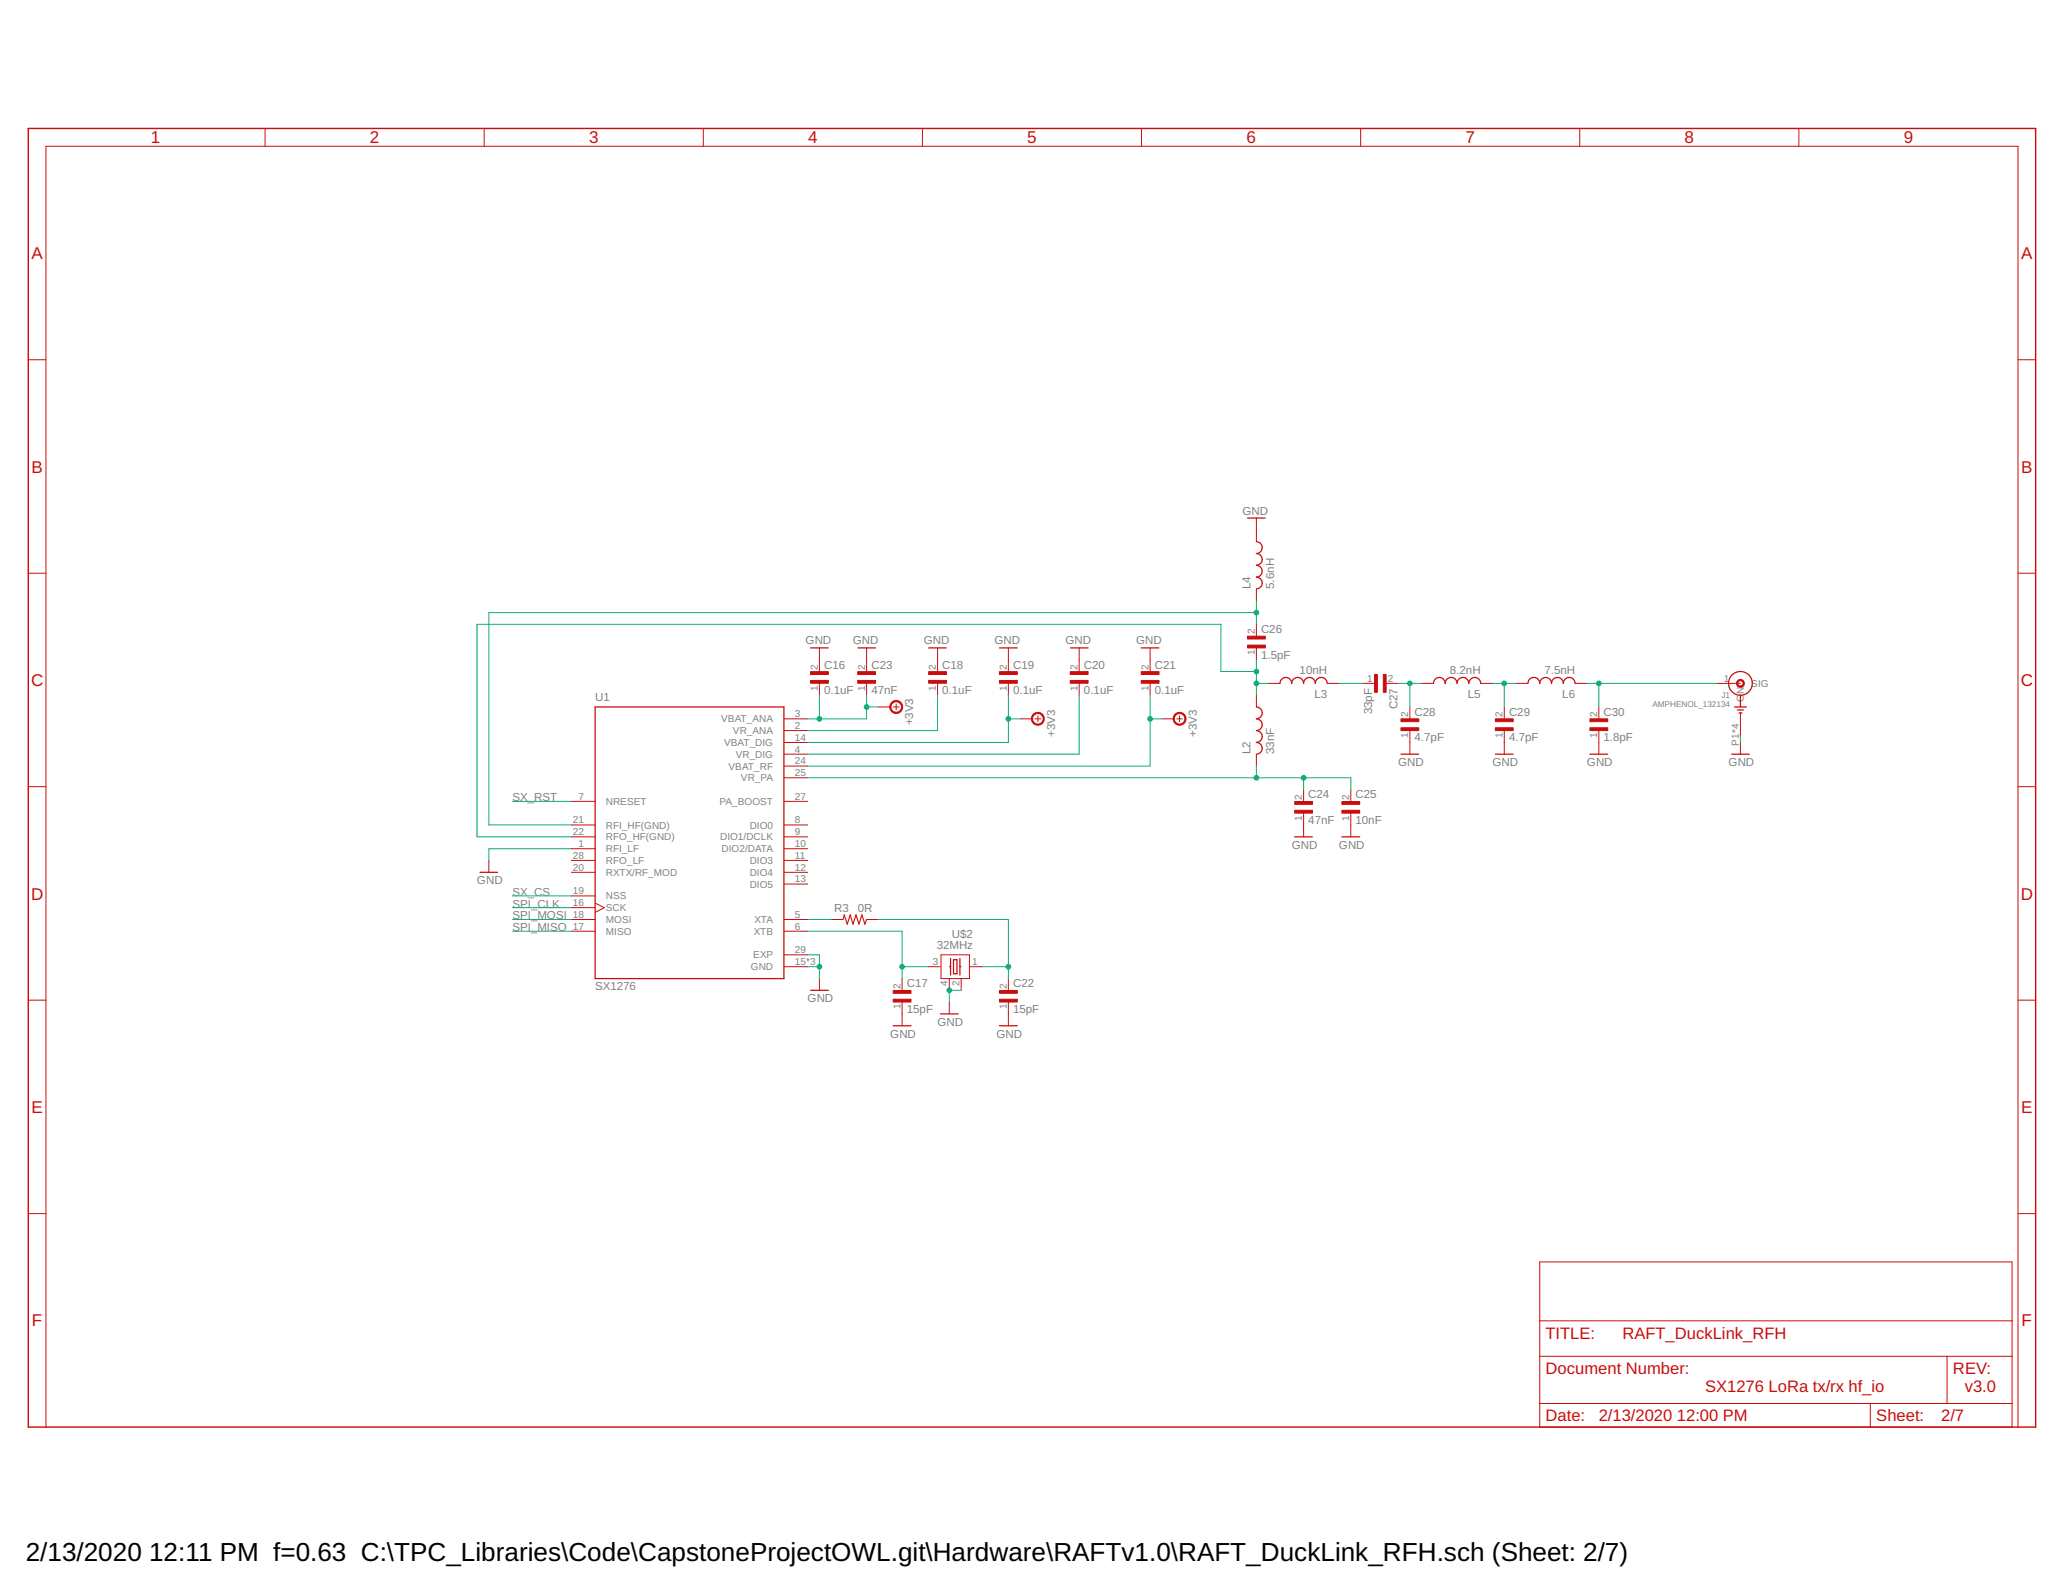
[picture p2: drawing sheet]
<svg xmlns="http://www.w3.org/2000/svg" width="279mm" height="216mm" viewBox="0 0 279 216" stroke-linecap="round" stroke-linejoin="round" font-family="sans-serif">
<g fill="none" stroke="#c90d0c" stroke-width=".17">
<path d="M169 70.2h2.3M170.2 73.4a.8 .8 0 0 1 .7 .8 .8 .8 0 0 1-.7 .8 .79 .79 0 0 1 .7 .8 .79 .79 0 0 1-.7 .8 .8 .8 0 0 1 .7 .8 .8 .8 0 0 1-.7 .8 .8 .8 0 0 1 .7 .8 .8 .8 0 0 1-.7 .8M80.6 95.8h25.6v36.7h-25.6zM109.8 87.8h2.4M116.2 87.8h2.4M125.8 87.8h2.4M135.4 87.8h2.4M145 87.8h2.4M154.6 87.8h2.4M170.2 95.8a.8 .8 0 0 1 .7 .8 .8 .8 0 0 1-.7 .8 .79 .79 0 0 1 .7 .8 .79 .79 0 0 1-.7 .8 .8 .8 0 0 1 .7 .8 .8 .8 0 0 1-.7 .8 .79 .79 0 0 1 .7 .8 .79 .79 0 0 1-.7 .8M173.4 92.6a.79 .79 0 0 1 .7-.8 .79 .79 0 0 1 .8 .8 .8 .8 0 0 1 .8-.8 .8 .8 0 0 1 .9 .8 .79 .79 0 0 1 .7-.8 .79 .79 0 0 1 .8 .8 .8 .8 0 0 1 .8-.8 .8 .8 0 0 1 .8 .8M194.1 92.6a.79 .79 0 0 1 .8-.8 .79 .79 0 0 1 .8 .8 .8 .8 0 0 1 .8-.8 .8 .8 0 0 1 .8 .8 .79 .79 0 0 1 .8-.8 .79 .79 0 0 1 .8 .8 .8 .8 0 0 1 .8-.8 .8 .8 0 0 1 .8 .8"/>
<path d="M206.9 92.6a.8 .8 0 0 1 .8-.8 .8 .8 0 0 1 .8 .8 .79 .79 0 0 1 .8-.8 .79 .79 0 0 1 .8 .8 .8 .8 0 0 1 .8-.8 .8 .8 0 0 1 .8 .8 .79 .79 0 0 1 .8-.8 .79 .79 0 0 1 .8 .8M234.9 95.8h1.6M235.3 96.2h.8M235.5 96.6h.4M235.7 94.1v1.7M65 118.2h2.4M175.3 113.3h2.4M181.7 113.3h2.4M189.7 102.2h2.4M202.5 102.2h2.4M215.3 102.2h2.4M234.5 102.2h2.4"/>
<path d="M109.8 134.1h2.4M121 138.9h2.4M127.4 137.3h2.4M128.7 129.8v2.3M129.1 130h.5v1.9h-.5zM130 129.8v2.3M135.4 138.9h2.4"/>
<circle cx="235.7" cy="92.6" r="1.61"/>
</g>
<g fill="none" stroke="#c90d0c" stroke-width=".14">
<path d="M35.9 17.4v2.4M65.6 17.4v2.4M95.2 17.4v2.4M124.9 17.4v2.4M154.6 17.4v2.4M184.3 17.4v2.4M214 17.4v2.4M243.6 17.4v2.4M3.8 48.7h2.4M273.3 48.7h2.4M3.8 77.6h2.4M170.2 70.2v3.2"/>
<path d="M170.2 79.8v1.6M273.3 77.6h2.4M106.2 97.4h3.2M106.2 99h3.2M111 87.8v3.2M111 92.6v1.5M117.4 87.8v3.2M117.4 92.6v1.5M119 95.8h1.6M121 95.8h.8M121.4 95.4v.8M127 87.8v3.2"/>
<path d="M127 92.6v1.5M136.6 87.8v3.2M136.6 92.6v1.5M138.2 97.4h1.6M140.2 97.4h.8M140.6 97v.7M146.2 87.8v3.2M146.2 92.6v1.5M155.8 87.8v3.2M155.8 92.6v1.5M157.4 97.4h1.6M159.4 97.4h.7"/>
<path d="M159.7 97v.7M170.2 84.6v1.6M170.2 87.8v1.6M170.2 94.1v1.7M171.7 92.6h1.7M179.7 92.6h1.6M184.6 92.6h1.5M187.7 92.6h1.6M190.9 95.8v1.6M190.9 99v3.2M192.5 92.6h1.6M200.5 92.6h1.6"/>
<path d="M203.7 95.8v1.6M203.7 99v3.2M205.3 92.6h1.6M213.3 92.6h1.6M216.5 95.8v1.6M216.5 99v3.2M232.5 92.6h3.2M235.7 96.6v3.2M3.8 106.6h2.4M66.2 116.5v1.7M77.4 115h3.2M77.4 111.7h3.2"/>
<path d="M77.4 108.5h3.2M77.4 113.3h3.2M77.4 116.5h3.2M77.4 118.2h3.2M106.2 115h3.2M106.2 102.2h3.2M106.2 111.7h3.2M106.2 108.5h3.2M106.2 113.3h3.2M106.2 116.5h3.2M106.2 118.2h3.2M106.2 119.7h3.2"/>
<path d="M106.2 100.6h3.2M106.2 103.8h3.2M106.2 105.3h3.2M170.2 102.2v1.6M176.6 107v1.5M176.6 110.2v3.1M182.9 107v1.5M182.9 110.2v3.1M235.7 100.6v1.6M273.3 106.6h2.4M3.8 135.5h2.4M77.4 124.5h3.2"/>
<path d="M77.4 126.1h3.2M77.4 121.3h3.2M77.4 122.9h3.2M80.6 122.3l1.3 .6-1.3 .7M106.2 129.3h3.2M106.2 124.5h3.2M106.2 126.1h3.2M106.2 130.9h3.2M111 132.5v1.6M112.6 124.5h1.6M117.4 124.5h1.6M122.2 132.5v1.6"/>
<path d="M122.2 135.7v3.2M125.7 130.9h1.6M127.4 129.3h3.9v3.2h-3.9zM128.6 130.9h.1M128.6 132.5v1.6M128.6 135.7v1.6M130 130.9h.2M130.2 132.5v1.6M131.4 130.9h1.6M136.6 132.5v1.6M136.6 135.7v3.2M273.3 135.5h2.4"/>
<path d="M3.8 164.4h2.4M208.5 170.9h64v22.4h-64zM208.5 178.9h64M273.3 164.4h2.4M6.2 193.3v-173.5h267.1v173.5M208.5 183.7h64M208.5 190.1h64M253.3 190.1v3.2M263.7 183.7v6.4"/>
</g>
<g fill="#c90d0c" stroke="#c90d0c" stroke-width=".14">
<path d="M109.8 92.2h2.4v.3h-2.4z"/>
<path d="M109.8 91h2.4v.4h-2.4z"/>
<path d="M125.8 92.2h2.4v.3h-2.4z"/>
<path d="M125.8 91h2.4v.4h-2.4z"/>
<path d="M135.4 92.2h2.4v.3h-2.4z"/>
<path d="M135.4 91h2.4v.4h-2.4z"/>
<path d="M144.9 92.2h2.5v.3h-2.5z"/>
<path d="M144.9 91h2.5v.4h-2.5z"/>
<path d="M154.6 92.2h2.4v.3h-2.4z"/>
<path d="M154.6 91h2.4v.4h-2.4z"/>
<path d="M121 135.3h2.4v.4h-2.4z"/>
<path d="M121 134.2h2.4v.3h-2.4z"/>
<path d="M135.4 135.3h2.4v.4h-2.4z"/>
<path d="M135.4 134.2h2.4v.3h-2.4z"/>
<path d="M116.2 92.2h2.4v.3h-2.4z"/>
<path d="M116.2 91h2.4v.4h-2.4z"/>
<path d="M175.3 109.7h2.5v.4h-2.5z"/>
<path d="M175.3 108.6h2.5v.3h-2.5z"/>
<path d="M181.7 109.7h2.4v.4h-2.4z"/>
<path d="M181.7 108.6h2.4v.3h-2.4z"/>
<path d="M169 87.4h2.4v.4h-2.4z"/>
<path d="M169 86.2h2.4v.4h-2.4z"/>
<path d="M186.2 91.4h.3v2.4h-.3z"/>
<path d="M187.3 91.4h.4v2.4h-.4z"/>
<path d="M189.7 98.6h2.5v.4h-2.5z"/>
<path d="M189.7 97.4h2.5v.3h-2.5z"/>
<path d="M202.5 98.6h2.4v.4h-2.4z"/>
<path d="M202.5 97.4h2.4v.3h-2.4z"/>
<path d="M215.3 98.6h2.4v.4h-2.4z"/>
<path d="M215.3 97.4h2.4v.3h-2.4z"/>
</g>
<g fill="#c90d0c" stroke="#c90d0c" stroke-width=".14">
<path d="M120.9 95a.88 .88 0 0 1 1.3 .4 .88 .88 0 0 1-.6 1.2 .88 .88 0 0 1-1.1-.8h.1a.73 .73 0 0 1 1.1-.7 .73 .73 0 0 1 .2 1.2 .73 .73 0 0 1-1.2-.3l-.1-.2h-.1v-.3z" fill-rule="evenodd"/>
<path d="M140 96.6a.88 .88 0 0 1 1.4 .4 .88 .88 0 0 1-.7 1.2 .88 .88 0 0 1-1-.8h.1a.72 .72 0 0 1 1.1-.6 .72 .72 0 0 1 .1 1.2 .72 .72 0 0 1-1.1-.4l-.1-.2h-.1v-.3z" fill-rule="evenodd"/>
<path d="M159 96.8a.88 .88 0 0 1 1.5 0 .88 .88 0 0 1-.5 1.4 .88 .88 0 0 1-1.1-.8h.1a.72 .72 0 0 1 1-.7 .72 .72 0 0 1 .3 1.2 .72 .72 0 0 1-1.2-.3l-.1-.2h-.1z" fill-rule="evenodd"/>
<path d="M235.4 92.2a.54 .54 0 0 1 .8 .1 .54 .54 0 0 1-.3 .8 .54 .54 0 0 1-.7-.5h.2a.37 .37 0 0 1 .5-.3 .37 .37 0 0 1 .1 .6 .37 .37 0 0 1-.6-.2v-.1h-.2z" fill-rule="evenodd"/>
</g>
<path d="M3.8 17.4h271.9v175.9h-271.9z" fill="none" stroke="#c90d0c" stroke-width=".19"/>
<path d="M114.2 124.5l.1-.6 .4 1.3 .4-1.3 .4 1.3 .4-1.3 .4 1.3 .4-1.3 .4 1.3 .3-.7" fill="none" stroke="#c90d0c" stroke-width=".15"/>
<g fill="none" stroke="#0dab76" stroke-width=".14">
<path d="M111 94.1v3.3M117.4 94.1v3.3h-8M117.4 95.8h1.6M127 94.1v4.9h-17.6M136.6 97.4h1.6M136.6 94.1v6.5h-27.2M146.2 94.1v8.1h-36.8M155.8 97.4h1.6M155.8 94.1v9.7h-46.4M170.2 83h-104v28.7h11.2M170.2 81.4v3.2M170.2 89.4v4.7"/>
<path d="M170.2 91h-4.8v-6.4h-100.8v28.7h12.8M170.2 92.6h1.5M181.3 92.6h3.3M189.3 92.6h3.2M190.9 92.6v3.2M202.1 92.6h3.2M203.7 92.6v3.2M214.9 92.6h17.6M216.5 92.6v3.2M235.7 99.8v.8M69.4 108.5h8M77.4 115h-11.2v1.5"/>
<path d="M109.4 105.3h73.5v1.7M170.2 103.8v1.5M176.6 105.3v1.7M69.4 124.5h8M69.4 126.1h8M69.4 121.3h8M69.4 122.9h8M109.4 130.9h1.6M109.4 129.3h1.6v3.2M109.4 124.5h3.2M109.4 126.1h12.8v6.4M119 124.5h17.6v8"/>
<path d="M122.2 130.9h3.5M130.2 134.1h-1.6v1.6M133 130.9h3.6"/>
</g>
<g fill="#0dab76" stroke="#0dab76" stroke-width=".14">
<circle cx="128.6" cy="134.1" r=".32"/>
<circle cx="111" cy="130.9" r=".32"/>
<circle cx="117.4" cy="95.8" r=".32"/>
<circle cx="111" cy="97.4" r=".32"/>
<circle cx="136.6" cy="97.4" r=".32"/>
<circle cx="155.8" cy="97.4" r=".32"/>
<circle cx="136.6" cy="130.9" r=".32"/>
<circle cx="122.2" cy="130.9" r=".32"/>
<circle cx="176.6" cy="105.3" r=".32"/>
<circle cx="170.2" cy="105.3" r=".32"/>
<circle cx="170.2" cy="92.6" r=".32"/>
<circle cx="170.2" cy="91" r=".32"/>
<circle cx="170.2" cy="83" r=".32"/>
<circle cx="190.9" cy="92.6" r=".32"/>
<circle cx="203.7" cy="92.6" r=".32"/>
<circle cx="216.5" cy="92.6" r=".32"/>
</g>
<g font-size="3.5">
<text x="3.5" y="211.4">2/13/2020</text>
<text x="20.2" y="211.4">12:11 PM f=0.63 C:\TPC_Libraries\Code\CapstoneProjectOWL.git\Hardware\RAFTv1.0\RAFT_DuckLink_RFH.sch (Sheet: 2/7)</text>
</g>
<g font-size="2.3" fill="#c90d0c">
<text x="20.4" y="19.4">1</text>
<text x="50.1" y="19.4">2</text>
<text x="79.8" y="19.4">3</text>
<text x="109.5" y="19.4">4</text>
<text x="139.1" y="19.4">5</text>
<text x="168.8" y="19.4">6</text>
<text x="198.5" y="19.4">7</text>
<text x="228.2" y="19.4">8</text>
<text x="257.8" y="19.4">9</text>
<text x="4.3" y="35.1">A</text>
<text x="273.7" y="35.1">A</text>
<text x="4.3" y="64">B</text>
<text x="273.7" y="64">B</text>
<text x="4.2" y="92.9">C</text>
<text x="273.7" y="92.9">C</text>
<text x="4.2" y="121.8">D</text>
<text x="273.7" y="121.8">D</text>
<text x="4.3" y="150.8">E</text>
<text x="273.7" y="150.8">E</text>
<text x="4.3" y="179.7">F</text>
<text x="273.8" y="179.7">F</text>
</g>
<g font-size="2.2" fill="#c90d0c">
<text x="209.3" y="181.3">TITLE:</text>
<text x="219.7" y="181.3">RAFT_DuckLink_RFH</text>
<text x="209.3" y="186.1">Document Number:</text>
<text x="230.9" y="188.5">SX1276 LoRa tx/rx hf_io</text>
<text x="264.5" y="186.1">REV:</text>
<text x="266.1" y="188.5">v3.0</text>
<text x="209.3" y="192.5">Date:</text>
<text x="216.5" y="192.5">2/13/2020</text>
<text x="227.1" y="192.5">12:00 PM</text>
<text x="254.1" y="192.5">Sheet:</text>
<text x="262.9" y="192.5">2/7</text>
</g>
<g font-size="1.6" fill="#808080">
<text x="168.3" y="69.7">GND</text>
<text x="169.3" y="79.8" transform="rotate(-90 169.3 79.8)">L4</text>
<text x="172.5" y="79.8" transform="rotate(-90 172.5 79.8)">5.6nH</text>
<text x="109.1" y="87.3">GND</text>
<text x="115.5" y="87.3">GND</text>
<text x="125.1" y="87.3">GND</text>
<text x="134.7" y="87.3">GND</text>
<text x="144.3" y="87.3">GND</text>
<text x="153.9" y="87.3">GND</text>
<text x="170.8" y="89.2">1.5pF</text>
<text x="170.8" y="85.8">C26</text>
<text x="80.6" y="95">U1</text>
<text x="111.6" y="94">0.1uF</text>
<text x="111.6" y="90.6">C16</text>
<text x="118" y="94">47nF</text>
<text x="118" y="90.6">C23</text>
<text x="127.6" y="94">0.1uF</text>
<text x="127.6" y="90.6">C18</text>
<text x="137.2" y="94">0.1uF</text>
<text x="137.2" y="90.6">C19</text>
<text x="146.8" y="94">0.1uF</text>
<text x="146.8" y="90.6">C20</text>
<text x="156.4" y="94">0.1uF</text>
<text x="156.4" y="90.6">C21</text>
<text x="176" y="91.3">10nH</text>
<text x="178" y="94.5">L3</text>
<text x="196.4" y="91.3">8.2nH</text>
<text x="198.8" y="94.5">L5</text>
<text x="209.2" y="91.3">7.5nH</text>
<text x="211.6" y="94.5">L6</text>
<text x="123.7" y="98.2" transform="rotate(-90 123.7 98.2)">+3V3</text>
<text x="142.9" y="99.8" transform="rotate(-90 142.9 99.8)">+3V3</text>
<text x="162.1" y="99.8" transform="rotate(-90 162.1 99.8)">+3V3</text>
<text x="185.8" y="96.8" transform="rotate(-90 185.8 96.8)">33pF</text>
<text x="189.3" y="96.1" transform="rotate(-90 189.3 96.1)">C27</text>
<text x="191.6" y="100.4">4.7pF</text>
<text x="191.6" y="97">C28</text>
<text x="204.4" y="100.4">4.7pF</text>
<text x="204.4" y="97">C29</text>
<text x="217.2" y="100.4">1.8pF</text>
<text x="217.2" y="97">C30</text>
<text x="169.3" y="102.2" transform="rotate(-90 169.3 102.2)">L2</text>
<text x="172.5" y="102.2" transform="rotate(-90 172.5 102.2)">33nF</text>
<text x="189.3" y="103.8">GND</text>
<text x="202.1" y="103.8">GND</text>
<text x="214.9" y="103.8">GND</text>
<text x="234.1" y="103.8">GND</text>
<text x="69.4" y="108.6">SX_RST</text>
<text x="177.2" y="111.6">47nF</text>
<text x="177.2" y="108.2">C24</text>
<text x="183.6" y="111.6">10nF</text>
<text x="183.6" y="108.2">C25</text>
<text x="64.6" y="119.7">GND</text>
<text x="174.9" y="114.9">GND</text>
<text x="181.3" y="114.9">GND</text>
<text x="69.4" y="121.3">SX_CS</text>
<text x="69.4" y="122.9">SPI_CLK</text>
<text x="69.4" y="124.5">SPI_MOSI</text>
<text x="113" y="123.6">R3</text>
<text x="116.2" y="123.6">0R</text>
<text x="69.4" y="126.1">SPI_MISO</text>
<text x="126.9" y="128.5">32MHz</text>
<text x="128.9" y="127.1">U$2</text>
<text x="80.6" y="134.1">SX1276</text>
<text x="109.4" y="135.7">GND</text>
<text x="122.8" y="137.2">15pF</text>
<text x="122.8" y="133.7">C17</text>
<text x="137.2" y="137.2">15pF</text>
<text x="137.2" y="133.7">C22</text>
<text x="120.6" y="140.5">GND</text>
<text x="127" y="138.9">GND</text>
<text x="135" y="140.5">GND</text>
</g>
<g font-size="1.4" fill="#808080">
<text x="169.9" y="88.7" transform="rotate(-90 169.9 88.7)">1</text>
<text x="169.9" y="85.9" transform="rotate(-90 169.9 85.9)">2</text>
<text x="110.8" y="93.5" transform="rotate(-90 110.8 93.5)">1</text>
<text x="110.8" y="90.7" transform="rotate(-90 110.8 90.7)">2</text>
<text x="117.2" y="93.5" transform="rotate(-90 117.2 93.5)">1</text>
<text x="117.2" y="90.7" transform="rotate(-90 117.2 90.7)">2</text>
<text x="126.7" y="93.5" transform="rotate(-90 126.7 93.5)">1</text>
<text x="126.7" y="90.7" transform="rotate(-90 126.7 90.7)">2</text>
<text x="136.3" y="93.5" transform="rotate(-90 136.3 93.5)">1</text>
<text x="136.3" y="90.7" transform="rotate(-90 136.3 90.7)">2</text>
<text x="145.9" y="93.5" transform="rotate(-90 145.9 93.5)">1</text>
<text x="145.9" y="90.7" transform="rotate(-90 145.9 90.7)">2</text>
<text x="155.5" y="93.5" transform="rotate(-90 155.5 93.5)">1</text>
<text x="155.5" y="90.7" transform="rotate(-90 155.5 90.7)">2</text>
<text x="185.2" y="92.3">1</text>
<text x="188" y="92.3">2</text>
<text x="233.5" y="92.3">1</text>
<text x="236.2" y="95.1" transform="rotate(-90 236.2 95.1)">GND</text>
<text x="237.2" y="93">SIG</text>
<text x="97.7" y="97.8">VBAT_ANA</text>
<text x="98.1" y="101">VBAT_DIG</text>
<text x="99.3" y="99.4">VR_ANA</text>
<text x="107.7" y="97.1">3</text>
<text x="107.7" y="98.7">2</text>
<text x="107.7" y="101.9">4</text>
<text x="107.7" y="100.3">14</text>
<text x="190.7" y="99.9" transform="rotate(-90 190.7 99.9)">1</text>
<text x="190.7" y="97.1" transform="rotate(-90 190.7 97.1)">2</text>
<text x="203.5" y="99.9" transform="rotate(-90 203.5 99.9)">1</text>
<text x="203.5" y="97.1" transform="rotate(-90 203.5 97.1)">2</text>
<text x="216.3" y="99.9" transform="rotate(-90 216.3 99.9)">1</text>
<text x="216.3" y="97.1" transform="rotate(-90 216.3 97.1)">2</text>
<text x="235.5" y="101" transform="rotate(-90 235.5 101)">P1*4</text>
<text x="98.7" y="104.2">VBAT_RF</text>
<text x="99.7" y="102.6">VR_DIG</text>
<text x="100.3" y="105.8">VR_PA</text>
<text x="107.7" y="103.5">24</text>
<text x="107.7" y="105.1">25</text>
<text x="77.6" y="111.5">21</text>
<text x="77.6" y="113.1">22</text>
<text x="78.4" y="108.3">7</text>
<text x="82.1" y="109">NRESET</text>
<text x="82.1" y="112.2">RFI_HF(GND)</text>
<text x="82.1" y="113.8">RFO_HF(GND)</text>
<text x="97.4" y="109">PA_BOOST</text>
<text x="97.5" y="113.8">DIO1/DCLK</text>
<text x="101.5" y="112.2">DIO0</text>
<text x="107.7" y="111.5">8</text>
<text x="107.7" y="113.1">9</text>
<text x="107.7" y="108.3">27</text>
<text x="176.3" y="111.1" transform="rotate(-90 176.3 111.1)">1</text>
<text x="176.3" y="108.3" transform="rotate(-90 176.3 108.3)">2</text>
<text x="182.7" y="111.1" transform="rotate(-90 182.7 111.1)">1</text>
<text x="182.7" y="108.3" transform="rotate(-90 182.7 108.3)">2</text>
<text x="77.6" y="117.9">20</text>
<text x="77.6" y="116.3">28</text>
<text x="78.4" y="114.7">1</text>
<text x="82.1" y="115.4">RFI_LF</text>
<text x="82.1" y="118.6">RXTX/RF_MOD</text>
<text x="82.1" y="117">RFO_LF</text>
<text x="97.7" y="115.4">DIO2/DATA</text>
<text x="101.5" y="117">DIO3</text>
<text x="101.5" y="118.6">DIO4</text>
<text x="107.7" y="114.7">10</text>
<text x="107.7" y="116.3">11</text>
<text x="107.7" y="117.9">12</text>
<text x="107.7" y="119.5">13</text>
<text x="77.6" y="121.1">19</text>
<text x="77.6" y="122.7">16</text>
<text x="77.6" y="124.3">18</text>
<text x="77.6" y="125.9">17</text>
<text x="82.1" y="121.8">NSS</text>
<text x="82.1" y="123.4">SCK</text>
<text x="82.1" y="125">MOSI</text>
<text x="101.5" y="120.2">DIO5</text>
<text x="102.2" y="125">XTA</text>
<text x="107.7" y="124.3">5</text>
<text x="107.7" y="125.9">6</text>
<text x="82.1" y="126.6">MISO</text>
<text x="101.7" y="131.4">GND</text>
<text x="102" y="129.8">EXP</text>
<text x="102.1" y="126.6">XTB</text>
<text x="107.7" y="129.1">29</text>
<text x="107.7" y="130.7">15*3</text>
<text x="126.3" y="130.7">3</text>
<text x="131.7" y="130.7">1</text>
<text x="121.9" y="136.7" transform="rotate(-90 121.9 136.7)">1</text>
<text x="121.9" y="133.9" transform="rotate(-90 121.9 133.9)">2</text>
<text x="128.3" y="133.5" transform="rotate(-90 128.3 133.5)">4</text>
<text x="129.9" y="133.5" transform="rotate(-90 129.9 133.5)">2</text>
<text x="136.3" y="136.7" transform="rotate(-90 136.3 136.7)">1</text>
<text x="136.3" y="133.9" transform="rotate(-90 136.3 133.9)">2</text>
</g>
<g font-size="1.1" fill="#808080">
<text x="223.8" y="95.8">AMPHENOL_132134</text>
<text x="233.1" y="94.6">J1</text>
</g>
</svg>
